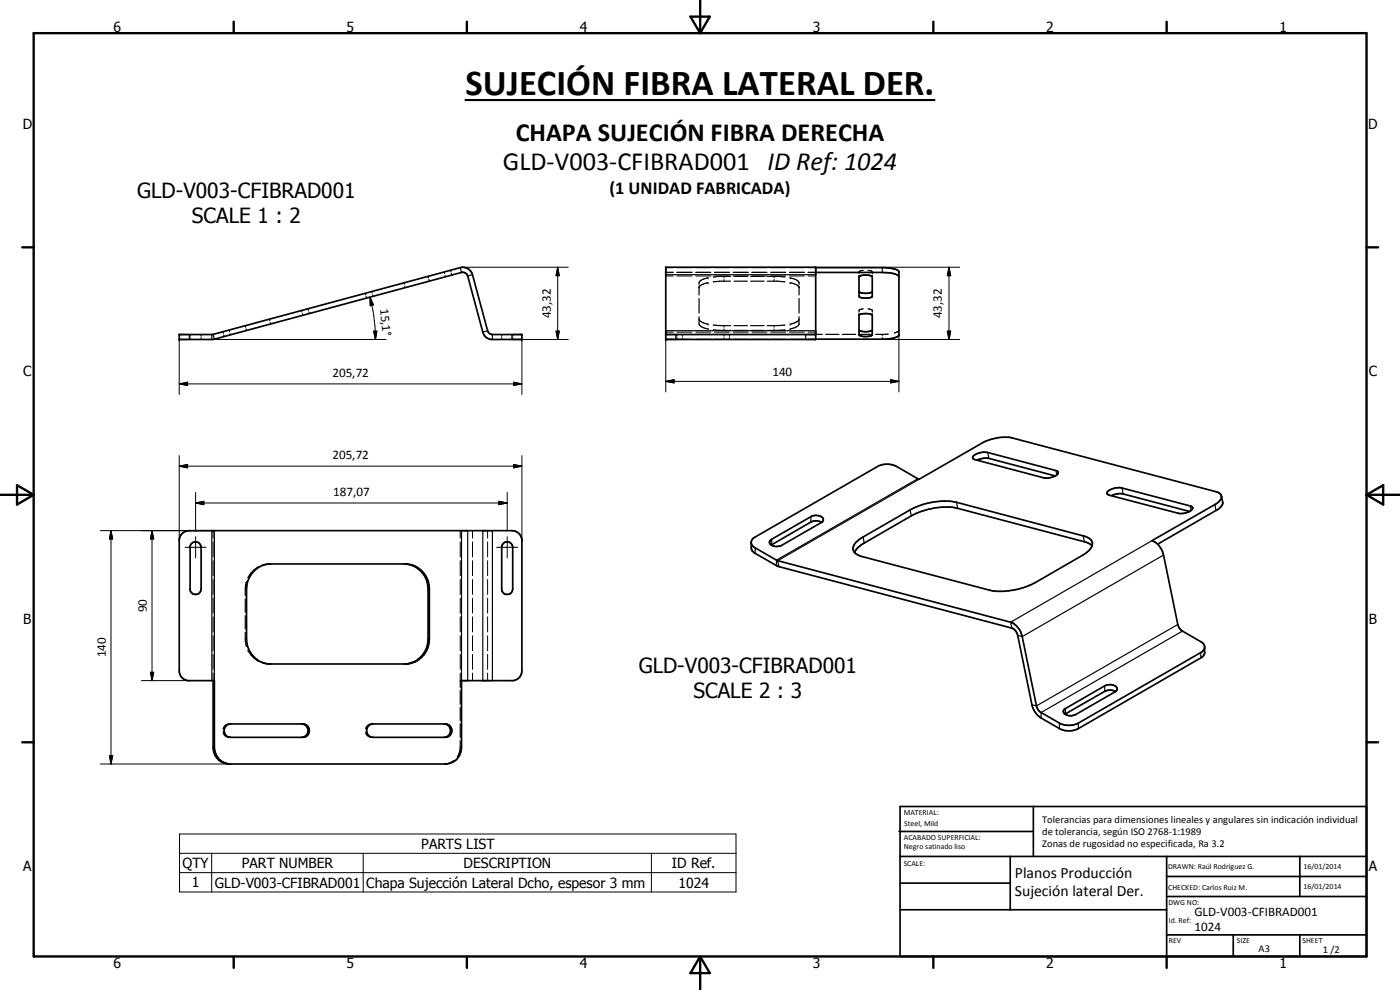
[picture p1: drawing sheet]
<svg xmlns="http://www.w3.org/2000/svg" width="420mm" height="297mm" viewBox="0 0 420 297" stroke-linecap="round" stroke-linejoin="round" font-family="sans-serif">
<g fill="none" stroke="#000" stroke-width=".35">
<path d="M66.9 99.5l.1 .5M73.6 97.7l.1 .5M73.9 98.7l.1 .4M92.4 92.6l.2 .5M92.7 93.6l.2 .5M109.6 88l.2 .5M109.9 88.9l.1 .6M128.5 82.9l.1 .5M128.7 83.9l.2 .5M135.2 81.1l.1 .5M135.5 82l.1 .5M138.1 80.3l.4 1.4"/>
<path d="M141.8 82.4l-1.4 .4M146.3 99.2l-1.4 .5M199.8 81.7h2.2M199.8 99.2h45M199.8 82.4h45M203.1 81.7h4.6M208.8 81.7h4.5M209.8 85.9v2.6M209.8 89.6v4.3M209.8 95v2.2a2.92 2.92 0 0 0 2.7 1.5M209.8 95.8a3.1 3.1 0 0 0 2.7 1.4M212.5 83.4a3 3 0 0 0-2.7 1.5v.4"/>
<path d="M212.5 84.8a2.92 2.92 0 0 0-2.7 1.5M214.1 97.5l5.2 .2M214.1 99l5.2 .1M214.4 81.7h4.5M219.3 82.9l-5.2 .2M219.3 84.4l-5.2 .1M220 81.7h4.6M220.3 82.9h4M220.3 84.4h4M220.3 97.7h4M220.3 99.1h4M225.3 82.9h4"/>
<path d="M225.3 84.4h4M225.3 97.7h4M225.3 99.1h4M225.7 81.7h4.5M230.3 82.9l5.2 .2M230.3 84.4l5.2 .1M231.3 81.7h4.5M235.5 83.1h.1M235.5 84.5h.1M235.5 97.5h.1M235.5 97.5l-5.2 .2M235.5 99l-5.2 .1"/>
<path d="M235.5 99h.1M236.9 81.7h4.5M237.1 83.4a3.4 3.4 0 0 1 2.7 1.3v.6M237.1 84.8a2.91 2.91 0 0 1 2.7 1.5M239.8 85.9v2.6M239.8 89.6v4.3M239.8 95v2.4a3.2 3.2 0 0 1-2.7 1.3M239.8 95.8v.1a3.6 3.6 0 0 1-2.7 1.3M242.5 81.7h2.3M257.8 82.6v.5M257.8 94.1v.5M259.1 81.1l-1 .2-.3 .8"/>
<path d="M259.1 92.7a.93 .93 0 0 0-1.3 .9M260.5 81.1l1.2 .3 .1 .7M260.5 92.7l1.2 .3 .1 .6M261.8 82.6v.5M261.8 94.1v.5M264.8 80.3v1.4M269.8 99a1.63 1.63 0 0 1-1.4 .9M56.8 100.4v1.5M57.1 100.4v.5M57.1 101.3v.6M60.4 100.4v.5M60.4 101.3v.6"/>
<path d="M63.6 100.4v1.5M64 100.3l.3 1.5M67.1 100.5l.2 .5M147.8 100.4v1.5M150.6 100.4v.5M150.6 101.3v.6M153.6 100.4v1.5M153.9 100.4v.5M153.9 101.3v.6M202.8 100.4v1.5M203.1 100.4v.5M203.1 101.3v.6"/>
<path d="M218.9 100.4v.5M218.9 101.3v.6M241.8 100.4v1.5M244.8 100.3h2M247.8 100.3h4M252.8 100.3h4M257.8 100.3h4M266.6 100.2l-3.8 .1M296.4 135.8l.4 1.7M63.6 159.2v45M64.3 159.2v45M138.5 159.2l-.1 45"/>
<path d="M140.4 159.2v45M144.9 159.2v45M147.8 159.2v45M243.4 155v1.6M273.1 153l.4 1.8M275.5 143.6l-42.5 24.5v1.6M275.8 143.8l-42.4 24.4 .4 1.8M287.1 150.7l.3 1.8M316.9 141.2l.2 1.3M336.8 146.4l.3 1.8M357.2 151.8l.3 1.4M364.6 151.4l.3 1.8"/>
<path d="M73.6 179.7v4M74 174.5l-.4 1.6v2.6M77.5 170.1l-1.7 1.3-1.4 2M81 169.2l-2.4 .4M81.1 169.2h.1M128.5 176.7h.4M226.6 164.4v1.6M231.6 161.8v1.6M259 161.1l.4 1.8M325.1 160.8l.3 1.8M345.7 162.2l-42.4 24.5 .4 1.8M349.2 166.5l-42.4 24.5-1.4-.4"/>
<path d="M73.6 189.7v2.7l.4 1.6M73.6 184.7v4M74.4 195.1l1.4 1.9 1.7 1.4M78.6 198.8l2.4 .4M81.1 199.2h.1M128.5 191.7h.4M353.5 187.4l-42.4 24.4-1.4-.3M354.9 189.4l-42.4 24.4v1.6M360.4 195.8v1.6M67 219.8a1.92 1.92 0 0 0 1.9 1.4M68.9 217.2a1.92 1.92 0 0 0-1.9 1.4M69 217.2h.2"/>
<path d="M109.8 219.8a1.83 1.83 0 0 0 1.9 1.4M111.7 217.2a1.85 1.85 0 0 0-1.9 1.4M111.8 217.2h.2M138.1 207.2v4M138.1 212.2v4M138.1 217.2v4M138.2 204.2l-.1 2M318 217v1.6M319.7 212.6v1.6M323.6 217v1.6M331.5 205.8v1.6M64 224.2h.3"/>
<path d="M69 221.2h.2M111.8 221.2h.2M136.2 228.3l-1.4 .7-1.5 .2M138.1 222.2l-.1 3.1-.8 1.8"/>
</g>
<g fill="none" stroke="#000" stroke-width=".51">
<path d="M199.8 80.2h45v21.7h-45zM244.8 80.3l21.5 .1a5.1 5.1 0 0 1 3.5 1v19.2a5.8 5.8 0 0 1-4.5 1.2h-20.5M244.8 81.7l20.5 .1a5.6 5.6 0 0 1 4.5 1.1M257.8 99v.1a4.7 4.7 0 0 0 4 0M257.8 87.5a4.1 4.1 0 0 0 4 0M257.8 83l1.3-.5 1.7 .1 1 .4v6a4.3 4.3 0 0 1-4-.1zM257.8 94.5a4.8 4.8 0 0 1 4 0v6l-1.3 .5h-1.4l-1.3-.5zM53.8 100.4h10l74.3-20.1a3 3 0 0 1 3.7 2.1l4.5 16.8 .5 .7 1 .5h8.8v1.5h-9.2a2.96 2.96 0 0 1-2.5-2.2l-4.5-16.9-.5-.7-1.1-.4-74.8 20.2h-10.2zM199.8 100.4h45M292.1 136.8a5.3 5.3 0 0 1 4.3-1l20.5 5.4a.68 .68 0 0 1 .7 .5 .68 .68 0 0 1-.4 .8l-1.2 .6-2.6 .3-20.8-5.5-.7-.4zM293.2 138.1a5.8 5.8 0 0 1 3.6-.6l19.9 5.3M246.6 156.7a3.3 3.3 0 0 0-3.2-.1l-11.9 6.9"/>
<path d="M332.3 147.6l1.2-.8a4.8 4.8 0 0 1 3.3-.4l20.4 5.4a.69 .69 0 0 1 .7 .5 .69 .69 0 0 1-.4 .8l-2 .9-1.8 .1-20.8-5.5-.6-.5zM333.5 148.7l1.9-.5 1.4-.1 20.2 5.4M366.6 148.8l.3 1.8a2.64 2.64 0 0 1-2 2.6l-17.5 10.1M57.5 163.1a1.67 1.67 0 0 1 1.8-.4 1.67 1.67 0 0 1 1.1 1.5v12.5a1.67 1.67 0 0 1-1.5 1.6 1.67 1.67 0 0 1-1.8-1.3v-13.1zM121.2 169.2a7.4 7.4 0 0 1 7.7 7.5v15a7.4 7.4 0 0 1-7.3 7.5h-40.4a7.4 7.4 0 0 1-7.2-7.5v-15a7.5 7.5 0 0 1 7.2-7.5h40.4M121.9 169.2a7.5 7.5 0 0 1 6.6 7.5v15a7.4 7.4 0 0 1-7.3 7.5M151 163.1a1.66 1.66 0 0 1 1.8-.4 1.66 1.66 0 0 1 1.1 1.5v12.5a1.67 1.67 0 0 1-1.5 1.7 1.67 1.67 0 0 1-1.8-1.4v-13.1zM225.5 162.9l.3 .8 .5 .5 7.1 4 69.9 18.5a5.7 5.7 0 0 1 3.5 4.3l4.4 21.4 1 1.3 5.8 3.3a6.2 6.2 0 0 0 5.6 0l36.8-21.2 .8-.7 .3-.8M226 161.5l37.4-21.5a6.2 6.2 0 0 1 5.7 0l6.7 3.8 18.9-10.8a13.7 13.7 0 0 1 9.2-1.6l60.9 16.1a1.68 1.68 0 0 1 1.7 1.2 1.68 1.68 0 0 1-.8 1.9l-20 11.6a5.7 5.7 0 0 1 3.5 4.3l4.4 21.2 1 1.5 6.4 3.8 .5 1.1-.1 2.2-.7 .9-37.1 21.4a6.2 6.2 0 0 1-5.6 0l-5.5-3.2a6.3 6.3 0 0 1-2.8-3.9l-4.3-20.9a2.98 2.98 0 0 0-1.7-2.1l-69.9-18.5-7.2-4-1.1-1.1a4.3 4.3 0 0 1 .1-2.8zM231.2 162.1l12.2-7.1a2.88 2.88 0 0 1 3.7 .7l-.1 .6-.5 .5-11.8 6.8a2.87 2.87 0 0 1-3.7-.7zM256.9 162.7l2.1-1.6 14.1-8.1a21.5 21.5 0 0 1 14-2.3l38 10.1a2.83 2.83 0 0 1 2.7 2.6 5.1 5.1 0 0 1-2.9 3.2l-14.2 8.2a21.6 21.6 0 0 1-13.9 2.2l-38-10a3.1 3.1 0 0 1-2.8-2.3l.2-1zM327.7 163.7l-1.7-1-38.6-10.2a21.5 21.5 0 0 0-12.8 1.7l-15.2 8.7a6.1 6.1 0 0 0-2.9 2.9"/>
<path d="M64 204.2v20a5 5 0 0 0 4.8 5h64.9a4.8 4.8 0 0 0 4.8-5v-20h15.5a2.97 2.97 0 0 0 2.6-2.6v-39.8a3 3 0 0 0-3-2.6h-96.8a3 3 0 0 0-3 2.6v39.8a2.97 2.97 0 0 0 2.6 2.6h7.9v20a4.9 4.9 0 0 0 4.9 5M67.9 217.7l1.3-.5h21.7a2.01 2.01 0 0 1 2 2 2.01 2.01 0 0 1-2 2h-21.7a2.03 2.03 0 0 1-1.8-1.3 2.03 2.03 0 0 1 .5-2.2zM90.5 217.2a2.01 2.01 0 0 1 1.9 2 2.01 2.01 0 0 1-1.9 2M110.7 217.7l1.3-.5h21.7a2.01 2.01 0 0 1 1.9 2 2.01 2.01 0 0 1-1.9 2h-21.7a2.05 2.05 0 0 1-1.9-1.3 2.05 2.05 0 0 1 .6-2.2zM133.3 217.2a2.01 2.01 0 0 1 1.9 2 2.01 2.01 0 0 1-1.9 2M319.4 212.9l12.1-7.1a2.49 2.49 0 0 1 3.8 1l-.4 .6-12 7a3.1 3.1 0 0 1-3.6-.4l-.2-.5zM334.8 207.5a3.3 3.3 0 0 0-3.3-.1l-11.9 6.9M269.8 249.5h40.3M270.1 242h140v45h-140zM270.1 257h140M303.2 257v16M310.1 242v15"/>
<path d="M350.1 257v30M390.1 257v12M270.1 265h33.1M270.1 273h80M350.1 269h60M350.1 263h60M350.1 280.5h60M370.1 280.5v6.5M390.1 280.5v6.5"/>
</g>
<g fill="#000">
<circle cx="212.5" cy="83.4" r=".18"/>
<circle cx="212.5" cy="84.8" r=".18"/>
<circle cx="212.5" cy="98.7" r=".18"/>
<circle cx="212.5" cy="97.2" r=".18"/>
<circle cx="237.1" cy="97.2" r=".18"/>
<circle cx="237.1" cy="83.4" r=".18"/>
<circle cx="237.1" cy="84.8" r=".18"/>
<circle cx="237.1" cy="98.7" r=".18"/>
<circle cx="53.8" cy="101.9" r=".25"/>
<circle cx="53.8" cy="100.4" r=".25"/>
<circle cx="156.6" cy="101.9" r=".25"/>
<circle cx="156.6" cy="100.4" r=".25"/>
<circle cx="199.8" cy="100.4" r=".25"/>
<circle cx="199.8" cy="101.9" r=".25"/>
</g>
<g fill="none" stroke="#000" stroke-width=".3">
<path d="M68.8 99l.1 .5M69 100l.2 .5M80.8 95.8l.2 .5M81.1 96.7l.1 .5M90.5 93.1l.1 .5M90.8 94.1l.1 .5M111 89.2l1.1 2.3-1 .2zM111 89.2l1.2 5.5 .5 7.2M111.6 87.5l.1 .4M111.8 88.4l.2 .5M112.1 99.4h1l-.4 2.5zM121.2 84.9l.2 .4"/>
<path d="M121.5 85.9l.1 .4M133.3 81.6l.1 .5M133.6 82.6l.1 .5M138.9 80.2h31.6M166.9 99.4h.9l-.4 2.5zM167.4 80.2l.4 2.5h-.9zM167.4 80.2v21.7M199.8 81.7h2.2M199.8 99.7h2.2M199.8 82.8h2.2M199.8 80.3h2.2M199.8 99.2v18.4"/>
<path d="M203.1 81.7h4.6M203.1 99.7h4.6M203.1 82.8h4.6M203.1 80.3h4.6M208.8 81.7h4.5M208.8 99.7h4.5M208.8 82.8h4.5M208.8 80.3h4.5M214.4 81.7h4.5M214.4 99.7h4.5M214.4 82.8h4.5M214.4 80.3h4.5"/>
<path d="M217.3 82.9v.5M217.3 83.9v.5M217.3 97.7v.5M217.3 98.7v.4M220 81.7h4.6M220 99.7h4.6M220 82.8h4.6M220 80.3h4.6M225.7 81.7h4.5M225.7 99.7h4.5M225.7 82.8h4.5M225.7 80.3h4.5"/>
<path d="M231.3 81.7h4.5M231.3 99.7h4.5M231.3 82.8h4.5M231.3 80.3h4.5M232.3 82.9v.5M232.3 83.9v.5M232.3 97.7v.5M232.3 98.7v.4M236.9 81.7h4.5M236.9 99.7h4.5M236.9 82.8h4.5M236.9 80.3h4.5"/>
<path d="M242.5 81.7h2.3M242.5 99.7h2.3M242.5 82.8h2.3M242.5 80.3h2.3M244.8 80.2h43.2M284.3 99.4h1l-.5 2.5zM284.8 80.2l.5 2.5h-1zM284.8 80.2v21.7M53.8 115.2l2.5-.5v1zM53.8 115.2h102.8M53.8 101.9v16.5M63.6 101.9h52.3"/>
<path d="M154.1 114.7l2.5 .5-2.5 .5zM170.5 101.9h-13.9v16.5M199.8 114.4l2.5-.5v1zM199.8 101.8h2.2M199.8 100.3h2.2M199.8 114.4h70M203.1 101.8h4.6M203.1 100.3h4.6M204.8 100.4v.5M204.8 101.3v.6M208.8 101.8h4.5M208.8 100.3h4.5"/>
<path d="M214.4 101.8h4.5M214.4 100.3h4.5M217.3 100.4v.5M217.3 101.3v.6M220 101.8h4.6M220 100.3h4.6M225.7 101.8h4.5M225.7 100.3h4.5M231.3 101.8h4.5M231.3 100.3h4.5M236.9 101.8h4.5M236.9 100.3h4.5"/>
<path d="M242.5 101.8h2.3M242.5 100.3h2.3M244.8 101.9h43.2M264.8 100.3v.5M264.8 101.3v.5M267.3 113.9l2.5 .5-2.5 .5zM269.8 100.5v17.1M53.8 139.9l2.5-.5v1zM53.8 136.7v25.5M53.8 139.9h102.8M154.1 139.4l2.5 .5-2.5 .5zM156.6 136.7v25.5"/>
<path d="M30.1 159.2h34.2M33.3 159.2l.5 2.5h-1zM33.3 159.2v70M45.6 159.2l.5 2.5h-.9zM45.6 159.2v45M58.7 150.9l2.5-.5v1zM58.7 147.7v11.7M58.7 150.9h93.5M64 159.2v2.3M138.1 159.2v2.3M141.8 159.2v2.3M146.3 159.2v2.3"/>
<path d="M149.7 150.4l2.5 .5-2.5 .5zM152.2 147.7v11.7M55.5 164.2h6.4M58.7 161v6.4M64 162.6v4.5M64 168.2v4.5M64 173.9v4.5M64 179.5v4.5M73.6 176.7h.1M73.9 176.7h.1M138.1 162.6v4.5M138.1 168.2v4.5"/>
<path d="M138.1 173.9v4.5M138.1 179.5v4.5M141.8 162.6v4.5M141.8 168.2v4.5M141.8 173.9v4.5M141.8 179.5v4.5M146.3 162.6v4.5M146.3 168.2v4.5M146.3 173.9v4.5M146.3 179.5v4.5M149 164.2h6.4M152.2 161v6.4"/>
<path d="M64 185.1v4.5M64 190.8v4.4M64 196.3v4.5M73.6 191.7h.1M73.9 191.7h.1M138.1 185.1v4.5M138.1 190.8v4.4M138.1 196.3v4.5M141.8 185.1v4.5M141.8 190.8v4.4M141.8 196.3v4.5M146.3 185.1v4.5"/>
<path d="M146.3 190.8v4.4M146.3 196.3v4.5M42.4 204.2h14.4M45.2 201.7h.9l-.5 2.5zM64 202v2.2M138.1 202v2.2M141.8 202v2.2M146.3 202v2.2M30.1 229.2h39.1M32.8 226.7h1l-.5 2.5zM138.1 224.2h.1M138.4 224.2h.1"/>
<path d="M53.9 250.2h167v17.4h-167zM53.9 256h167M63.5 256v11.6M109 256v11.6M195.5 256v11.6M53.9 261.8h167"/>
</g>
<g fill="none" stroke="#000" stroke-width=".71">
<path d="M10.1 9.9h400v277.1h-400zM70.1 6.5v3.4M140.1 6.5v3.4M207.2 5h5.8l-2.9 4.9zM210.1 0v9.9M280.1 6.5v3.4M350.1 6.5v3.4M6.7 74.2h3.4M410.1 74.2h3.5M.1 148.5h10M5.1 145.6l5 2.9-5 2.9zM410.1 148.5h10"/>
<path d="M410.1 148.5l5-2.9v5.8zM6.7 222.7h3.4M410.1 222.7h3.5M70.1 287v3.4M140.1 287v3.4M210.1 287v10M210.1 287l2.9 5h-5.8zM280.1 287v3.4M350.1 287v3.4"/>
</g>
<path d="M139.7 30h140.7" fill="none" stroke="#000" stroke-width=".63"/>
<g fill="#000">
<path d="M111 89.2l1.1 2.3-1 .2zM112.1 99.4h1l-.4 2.5zM166.9 99.4h.9l-.4 2.5zM167.4 80.2l.4 2.5h-.9zM284.3 99.4h1l-.5 2.5zM284.8 80.2l.5 2.5h-1zM53.8 115.2l2.5-.5v1zM154.1 114.7l2.5 .5-2.5 .5zM199.8 114.4l2.5-.5v1zM267.3 113.9l2.5 .5-2.5 .5zM53.8 139.9l2.5-.5v1zM58.7 150.9l2.5-.5v1z"/>
<path d="M149.7 150.4l2.5 .5-2.5 .5zM154.1 139.4l2.5 .5-2.5 .5zM33.3 159.2l.5 2.5h-1zM45.6 159.2l.5 2.5h-.9zM45.2 201.7h.9l-.5 2.5zM32.8 226.7h1l-.5 2.5z"/>
</g>
<text font-size="11" x="139.7" y="28.5">SUJECIÓN FIBRA LATERAL DER.</text>
<g font-size="7.9">
<text x="154.8" y="42.2">CHAPA SUJECIÓN FIBRA DERECHA</text>
<text x="150.9" y="51.1">GLD-V003-CFIBRAD001 ID Ref: 1024</text>
</g>
<g font-size="6.3">
<text x="41.2" y="59.4">GLD-V003-CFIBRAD001</text>
<text x="57.6" y="66.9">SCALE 1 : 2</text>
<text x="191.7" y="202">GLD-V003-CFIBRAD001</text>
<text x="208.1" y="209.5">SCALE 2 : 3</text>
</g>
<text font-size="5.5" x="182.9" y="58.2">(1 UNIDAD FABRICADA)</text>
<g font-size="4.7">
<text x="304.6" y="263.5">Planos Producción</text>
<text x="304.6" y="268.9">Sujeción lateral Der.</text>
</g>
<g font-size="4.2">
<text x="34" y="9.6">6</text>
<text x="104" y="9.6">5</text>
<text x="174" y="9.6">4</text>
<text x="244" y="9.6">3</text>
<text x="314" y="9.6">2</text>
<text x="384" y="9.6">1</text>
<text x="6.8" y="38.7">D</text>
<text x="410.6" y="38.7">D</text>
<text x="7" y="112.9">C</text>
<text x="410.8" y="112.9">C</text>
<text x="7" y="187.1">B</text>
<text x="410.8" y="187.1">B</text>
<text x="126.4" y="254.7">PARTS LIST</text>
<text x="7" y="261.4">A</text>
<text x="54.8" y="260.5">QTY</text>
<text x="72.6" y="260.5">PART NUMBER</text>
<text x="139.1" y="260.5">DESCRIPTION</text>
<text x="201.7" y="260.6">ID Ref.</text>
<text x="410.8" y="261.4">A</text>
<text x="57.6" y="266.3">1</text>
<text x="64.5" y="266.3">GLD-V003-CFIBRAD001</text>
<text x="109.9" y="266.5">Chapa Sujección Lateral Dcho, espesor 3 mm</text>
<text x="203.7" y="266.3">1024</text>
<text x="34" y="290.4">6</text>
<text x="104" y="290.4">5</text>
<text x="174" y="290.4">4</text>
<text x="244" y="290.4">3</text>
<text x="314" y="290.4">2</text>
<text x="384" y="290.4">1</text>
</g>
<g font-size="3.9">
<text x="114.1" y="92.7" transform="rotate(84 114.1 92.7)">15,1°</text>
<text x="165.3" y="95.5" transform="rotate(-90 165.3 95.5)">43,32</text>
<text x="282.7" y="95.5" transform="rotate(-90 282.7 95.5)">43,32</text>
<text x="99.8" y="113.1">205,72</text>
<text x="231.8" y="112.9">140</text>
<text x="99.8" y="137.8">205,72</text>
<text x="100" y="148.8">187,07</text>
<text x="44.1" y="183.7" transform="rotate(-90 44.1 183.7)">90</text>
<text x="31.8" y="197.2" transform="rotate(-90 31.8 197.2)">140</text>
<text x="358.5" y="275">GLD-V003-CFIBRAD001</text>
<text x="358.5" y="279.4">1024</text>
</g>
<g font-size="3.1">
<text x="312.7" y="246.8">Tolerancias para dimensiones lineales y angulares sin indicación individual</text>
<text x="312.7" y="250.4">de tolerancia, según ISO 2768-1:1989</text>
<text x="312.7" y="254">Zonas de rugosidad no especificada, Ra 3.2</text>
<text x="377.7" y="285.6">A3</text>
<text x="397" y="285.9">1 /2</text>
</g>
<g font-size="2.4">
<text x="271.2" y="244.4">MATERIAL:</text>
<text x="271.3" y="252">ACABADO SUPERFICIAL:</text>
<text x="271.4" y="247.9">Steel, Mild</text>
<text x="271.3" y="254.6">Negro satinado liso</text>
<text x="271.2" y="259.7">SCALE:</text>
<text x="350.6" y="260.8">DRAWN: Raúl Rodríguez G.</text>
<text x="391.2" y="260.6">16/01/2014</text>
<text x="350.6" y="267">CHECKED: Carlos Ruiz M.</text>
<text x="391.2" y="266.7">16/01/2014</text>
<text x="350.6" y="271.4">DWG NO:</text>
<text x="350.8" y="276.9">Id. Ref:</text>
<text x="350.8" y="282.8">REV</text>
<text x="371.2" y="282.9">SIZE</text>
<text x="390.9" y="282.9">SHEET</text>
</g>
</svg>
